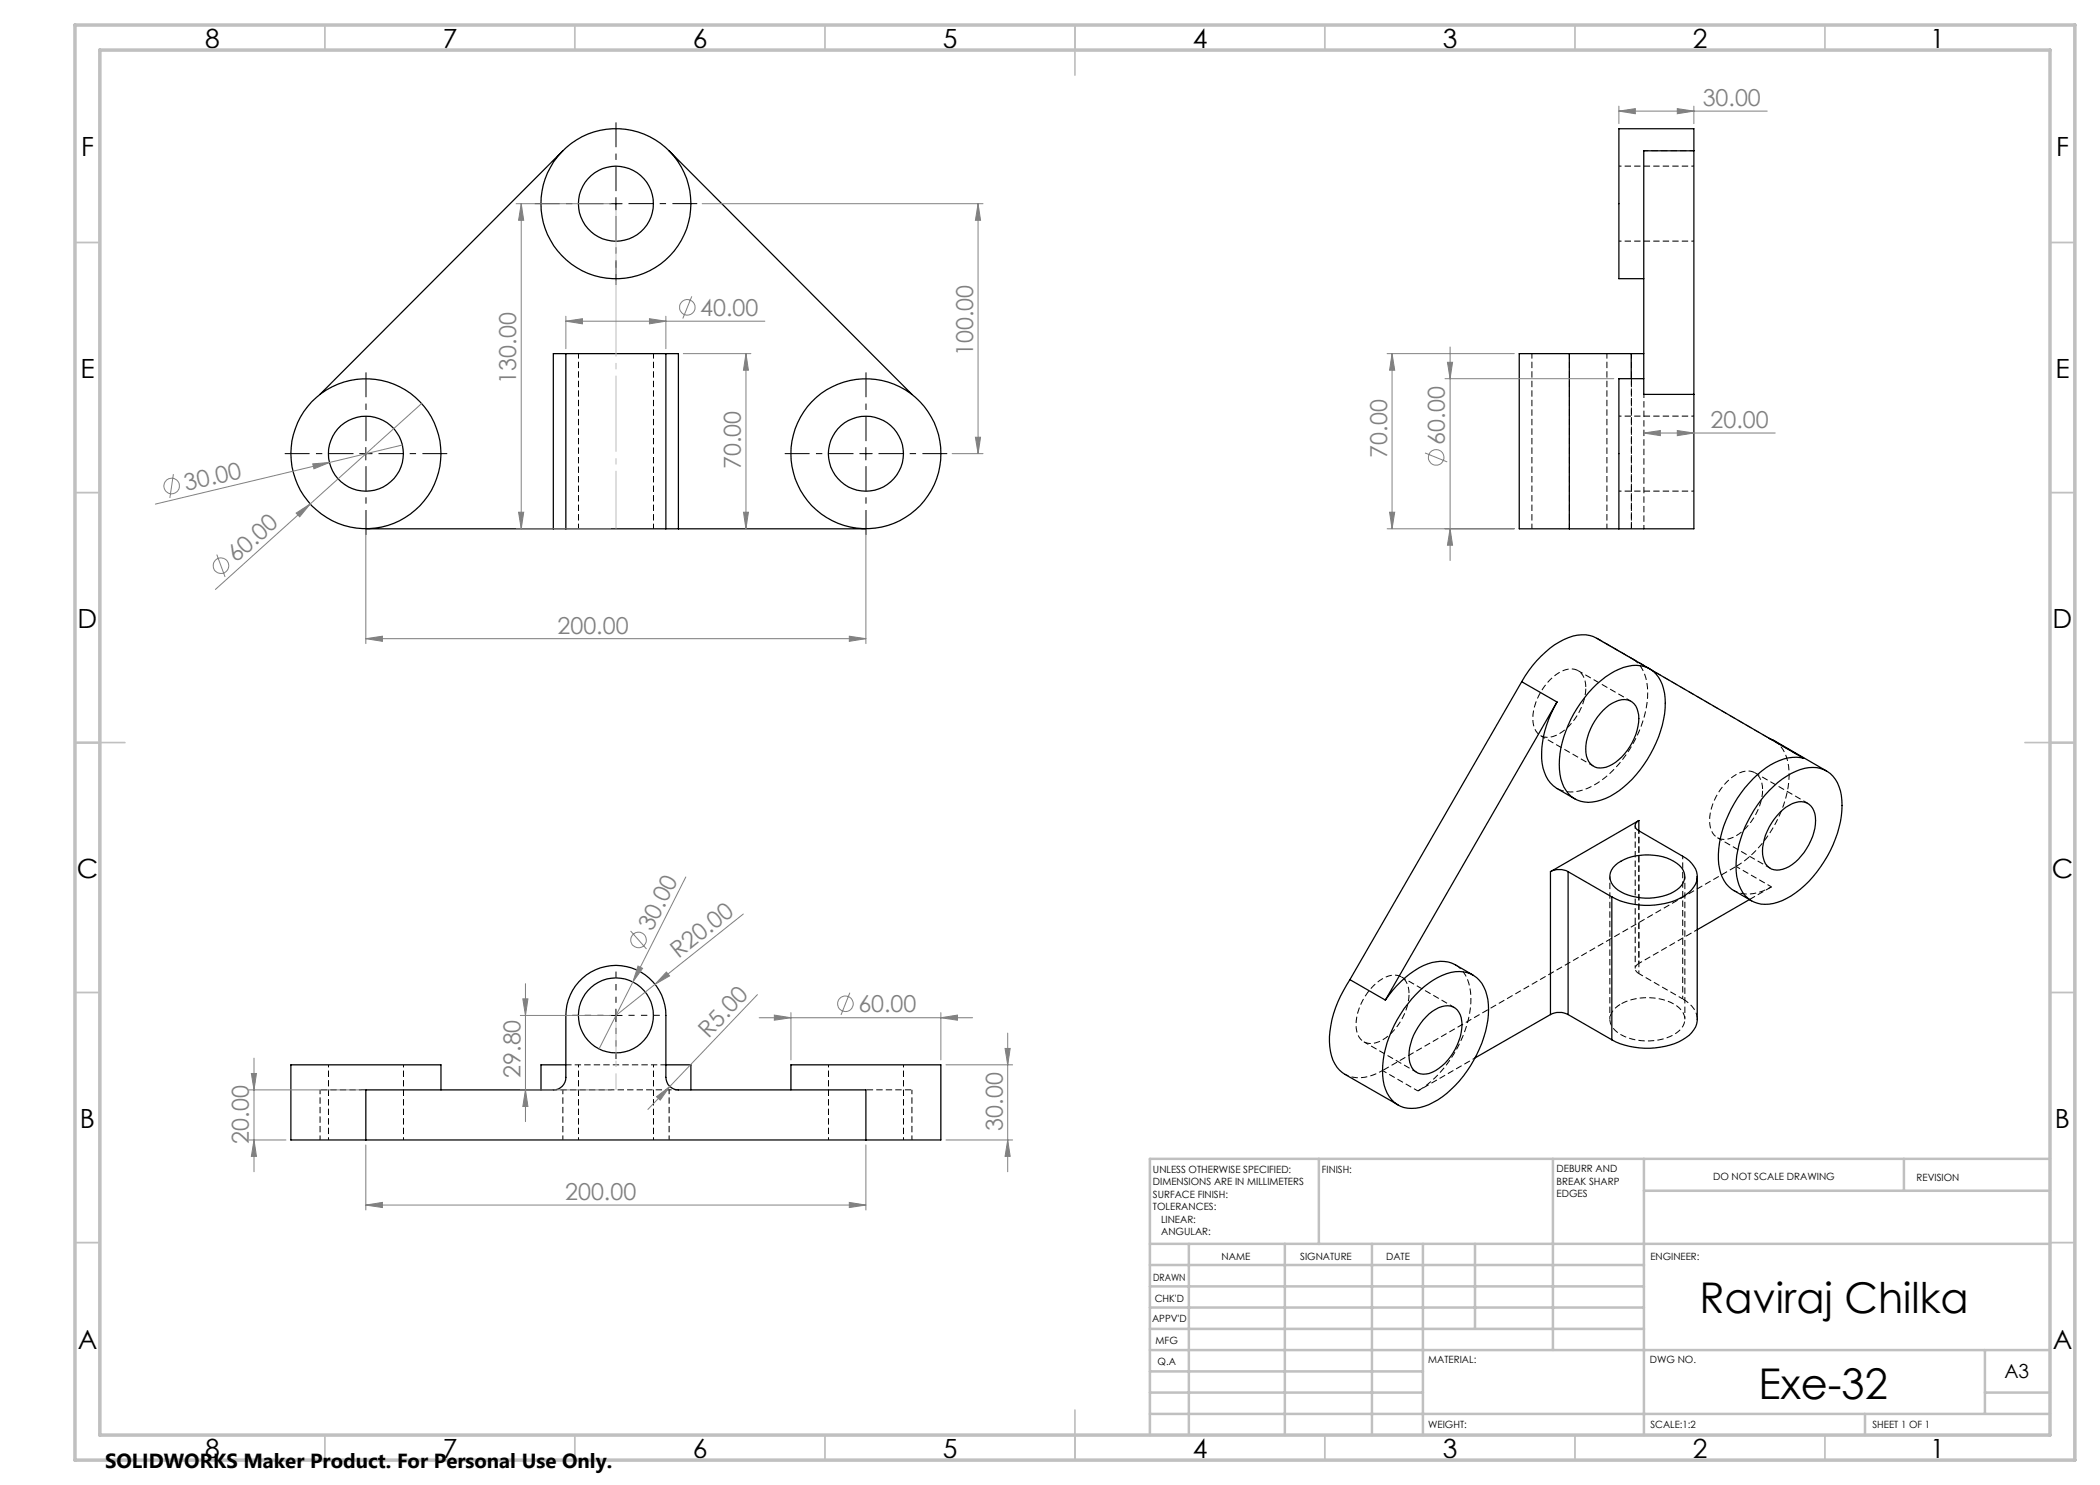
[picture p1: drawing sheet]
<svg xmlns="http://www.w3.org/2000/svg" width="420mm" height="297mm" viewBox="0 0 420 297" stroke-linecap="round" stroke-linejoin="round" font-family="sans-serif">
<path d="M115.7 70.7v35M306.4 70.7v35M313.9 70.7v35M326.3 70.7v35M130.7 105.7v-35M321.4 105.7v-35M330.3 134l-3.9-2.3M327.8 194.7l8.7 5.1M327.8 192.7a1.08 1.08 0 0 0-.8 1 1.08 1.08 0 0 0 .8 1" fill="none" stroke="#000" stroke-width=".2" stroke-dasharray="1.3 .6" stroke-dashoffset=".3" stroke-linecap="butt"/>
<g fill="none" stroke="#000" stroke-width=".25">
<path d="M112.6 30.2l-48.6 48.7M133.8 30.2l48.6 48.7M338.8 30.2v-4.5h-15v30h5M338.8 30.2h-10v48.7h10M338.8 30.2v48.7M113.2 70.7h20M113.2 70.7h-2.5v35.1M113.2 70.7v35.1M133.2 70.7h2.5v35.1M133.2 70.7v35.1M313.9 70.7h-10.1v35.1h10.1M313.9 70.7v35.1"/>
<path d="M313.9 70.7h12.3M326.2 70.7h2.6M326.2 70.7v5M328.8 75.7h-5v30.1M338.8 78.9v26.9h-24.9M73.2 105.8h37.5M110.7 105.8h2.5M113.2 105.8h20M133.2 105.8h2.5M135.7 105.8h37.5M304.3 136.3l7.1 4.1M304.3 136.3l-34.3 59.6"/>
<path d="M318.5 137.7a14.6 14.6 0 0 1 7.9-4.6 5.6 5.6 0 0 1 6.3 4.7 17.4 17.4 0 0 1-2 11.9 20.8 20.8 0 0 1-9.6 10 6.5 6.5 0 0 1-6.9-.5 8.6 8.6 0 0 1-2.3-7.4 23.9 23.9 0 0 1 6.6-14.1zM330 133.8l-10.6-6.1a7 7 0 0 0-6.6 .2 20.7 20.7 0 0 0-8.5 8.4M330.3 134l30.5 17.7a9.7 9.7 0 0 0-8.5 2.5 23.6 23.6 0 0 0-8.6 17.7 7.3 7.3 0 0 0 3.1 6.2l3.5 2.1M311.4 140.4a19.1 19.1 0 0 0-2.8 13.2 6.3 6.3 0 0 0 2.8 4.1l3.6 2.1M311.4 140.4l-34.3 59.6M320.6 142.1a5.9 5.9 0 0 1 4.9-2.1 3.1 3.1 0 0 1 2.2 3 11.3 11.3 0 0 1-5.9 10.2 3 3 0 0 1-4.6-2.7 11.2 11.2 0 0 1 3.4-8.4zM353.8 147.7l.9 .4 10.6 6.1M353.8 158.1a13 13 0 0 1 8.8-4.6 5.6 5.6 0 0 1 5.5 4.7 18.8 18.8 0 0 1-2.6 13 19.6 19.6 0 0 1-9.9 9.2 5.8 5.8 0 0 1-8-4.2 17.5 17.5 0 0 1 2-12l1.9-3.2zM310.1 174.3a3.9 3.9 0 0 1 3.5 0M310.1 174.3v28.6M313.6 174.3l8.8 5.1M313.6 174.3v28.6"/>
<path d="M322.4 179.4v28.6M323 173.1a10.9 10.9 0 0 1 10.3-1.5 4.8 4.8 0 0 1 3.6 3.4 3.9 3.9 0 0 1-2.8 3.7 11.2 11.2 0 0 1-11.1-1.2 2.88 2.88 0 0 1 0-4.4zM327.8 164.1a1.08 1.08 0 0 0-.8 1 1.08 1.08 0 0 0 .8 1.1M327.8 166.2l8.7 5a4.7 4.7 0 0 1 2.8 5 6.8 6.8 0 0 1-4.4 4 15.9 15.9 0 0 1-12.5-.8M327.8 164.1l-17.7 10.2M327.8 164.1v2.1M339.4 175.3v28.6a5 5 0 0 1-2.9 4.1 15.5 15.5 0 0 1-14.1 0M349.9 179.9l-10.5 6M355.9 162.6a5.7 5.7 0 0 1 4.9-2.2 3.4 3.4 0 0 1 2.3 3.7 11.6 11.6 0 0 1-5.9 9.5 3 3 0 0 1-4.7-2.6 11.1 11.1 0 0 1 3.4-8.4zM270 195.9a21.3 21.3 0 0 0-4 13.5 6.8 6.8 0 0 0 3 5.5l10.6 6.1M270 195.9l7.1 4.1M283.1 198.9a13 13 0 0 1 8.8-4.6 5.6 5.6 0 0 1 5.5 4.7 17.4 17.4 0 0 1-2.1 11.9 21.2 21.2 0 0 1-9.5 10 6.6 6.6 0 0 1-7-.5 8 8 0 0 1-2.3-6.3 23.5 23.5 0 0 1 6.6-15.2z"/>
<path d="M294.6 195l-3.5-2a6.9 6.9 0 0 0-6.5 .1 19.7 19.7 0 0 0-7.5 6.9M88.2 218v-5h-30v15h15M113.2 213h-5v5M133.2 213h5v5M158.2 218v-5h30v15h-15M285.2 203.4a5.6 5.6 0 0 1 4.9-2.2 3.5 3.5 0 0 1 2.3 3.7 11.2 11.2 0 0 1-6.6 9.8 3 3 0 0 1-4-2.9 11.1 11.1 0 0 1 3.4-8.4zM310.1 202.9a3.9 3.9 0 0 1 3.5 0M310.1 202.9l-15.1 8.7M313.6 202.9l8.8 5.1M73.2 228v-10h37.5a2.47 2.47 0 0 0 2.5-2.5v-12.4a10 10 0 0 1 10-10 10 10 0 0 1 10 10v12.4a2.53 2.53 0 0 0 2.5 2.5h37.5v10M73.2 228h100"/>
<circle cx="123.2" cy="40.7" r="7.5"/>
<circle cx="123.2" cy="40.7" r="15"/>
<circle cx="73.2" cy="90.7" r="7.5"/>
<circle cx="73.2" cy="90.7" r="15"/>
<circle cx="173.2" cy="90.7" r="15"/>
<circle cx="173.2" cy="90.7" r="7.5"/>
<circle cx="123.2" cy="203.1" r="7.5"/>
</g>
<path d="M326.3 105.7v-30M336.5 199.8a4.9 4.9 0 0 1 3 4.1M64 218h9.2M173.2 218h9.2" fill="none" stroke="#000" stroke-width=".2" stroke-dasharray="1.3 .6" stroke-dashoffset="-.1" stroke-linecap="butt"/>
<path d="M328.8 30.1h10M326.4 131.7l-7-4.1M353.7 147.6l7.1 4.1M354.3 177.4l-7.1-4.1M64 218v10M112.6 218v10M133.8 218v10M283.6 218.2l-7.1-4.1M182.4 228v-10" fill="none" stroke="#000" stroke-width=".2" stroke-dasharray="1.3 .6" stroke-dashoffset=".4" stroke-linecap="butt"/>
<path d="M328.8 105.7v-26.8M354.3 177.4a7.8 7.8 0 0 1-7.3 .8l-.2-.1M327.8 192.7l11.7-6.8M110.7 218h25M269 214.9a6.8 6.8 0 0 0 6.6-.3l.9-.5" fill="none" stroke="#000" stroke-width=".2" stroke-dasharray="1.3 .6" stroke-dashoffset=".5" stroke-linecap="butt"/>
<path d="M308.1 147.1l10.6 6.1M326.2 140.3l-10.6-6.2M343.5 167.5l10.6 6.2M361.6 160.7l-10.6-6.2M113.2 213h20M272.8 208.4l10.6 6.1M290.9 201.5l-10.6-6.1" fill="none" stroke="#000" stroke-width=".2" stroke-dasharray="1.3 .6" stroke-dashoffset=".2" stroke-linecap="butt"/>
<path d="M338.8 33.2h-15M323.8 48.2h15M323.8 98.2h15M338.8 83.2h-15M65.7 213v15M115.7 213v15M165.7 213v15M80.7 228v-15M130.7 228v-15M180.7 228v-15" fill="none" stroke="#000" stroke-width=".2" stroke-dasharray="1.3 .6" stroke-dashoffset=".8" stroke-linecap="butt"/>
<path d="M353.8 147.6h-.1M347.2 173.3a23.3 23.3 0 0 0 10.6-19.1 7.3 7.3 0 0 0-3.1-6.1M349.9 179.9l4.4-2.5M291.1 193a7.2 7.2 0 0 1 3.1 6.4 23.3 23.3 0 0 1-10.6 18.8" fill="none" stroke="#000" stroke-width=".2" stroke-dasharray="1.3 .6" stroke-linecap="butt"/>
<path d="M317.2 137.6a3.3 3.3 0 0 0-2.9-3.8 8 8 0 0 0-6 4.3 9.1 9.1 0 0 0-1.4 7.6 2.93 2.93 0 0 0 4.3 1.4 11.5 11.5 0 0 0 6-9.5M326.4 131.7a7 7 0 0 1 3.1 5.7 22.7 22.7 0 0 1-6.6 16.4 13 13 0 0 1-8.8 4.6 5.4 5.4 0 0 1-2.7-.7M352.5 158a3.3 3.3 0 0 0-2.8-3.8 8 8 0 0 0-6 4.3 9.1 9.1 0 0 0-1.4 7.6 2.93 2.93 0 0 0 4.3 1.4 11.5 11.5 0 0 0 5.9-9.5M353.7 147.6l-34.3-20M281.8 198.8a3.3 3.3 0 0 0-2.8-3.8 8 8 0 0 0-6 4.3 9.1 9.1 0 0 0-1.4 7.6 2.93 2.93 0 0 0 4.3 1.4 11.5 11.5 0 0 0 5.9-9.5M276.5 214.1l70.7-40.8M324.2 200.8a11.5 11.5 0 0 1 11.2 .4 3 3 0 0 1 0 5.3 11.3 11.3 0 0 1-11.8 0 3 3 0 0 1 0-5.3l.6-.4" fill="none" stroke="#000" stroke-width=".2" stroke-dasharray="1.3 .6" stroke-dashoffset="-.2" stroke-linecap="butt"/>
<path d="M327.8 166.1v26.6M283.6 218.2l11.4-6.6" fill="none" stroke="#000" stroke-width=".2" stroke-dasharray="1.3 .6" stroke-dashoffset=".7" stroke-linecap="butt"/>
<path d="M322 175.3v28.6M327 165.1v28.6M336.5 171.2v28.6M327.8 194.7v-28.6M337 203.9v-28.6" fill="none" stroke="#000" stroke-width=".2" stroke-dasharray="1.3 .6" stroke-dashoffset=".6" stroke-linecap="butt"/>
<g fill="none" stroke="#808080" stroke-width=".2">
<path d="M323.8 22.2l3.3-.5v1.1zM323.8 21.2v3.5M323.8 22.2h29.6M335.5 21.7l3.3 .5-3.3 .6zM338.8 21.2v3.5M103.2 40.7h19M104.2 40.7l.5 3.4h-1zM104.2 40.7v65.1M138.4 59.3l-1.8 4.4M140.4 40.7h56.2M195.6 40.7l.5 3.4h-1zM195.6 40.7v50"/>
<path d="M113.2 64.2l3.3-.5v1.1zM113.2 63.2v6.5M113.2 64.2h39.8M129.9 63.7l3.3 .5-3.3 .6zM133.2 63.2v6.5M136.7 70.7h13.5M149.2 70.7l.5 3.3h-1zM149.2 70.7v35.1M277.4 70.7h25.5M278.4 70.7l.5 3.3h-1zM278.4 70.7v35.1M289 75.7h33.8"/>
<path d="M289.5 72.5h1l-.5 3.2zM290 69.4v42.7M34.7 94.8l-.7 4.8M62.5 92.8l3.4-.3-3.1 1.3zM65.9 92.5l-34.8 8.3M80.5 89l-14.6 3.5M84.3 80.7l-41.2 37.2M190.4 90.7h6.2M195.1 87.5h1l-.5 3.2zM285 90.6l4.5 1.8M328.8 86.6l3.3-.5v1zM328.8 86.6h26.2"/>
<path d="M335.5 86.1l3.3 .5-3.3 .5zM43.4 110.9l1.6 4.5M59.2 102.6l2.9-1.8-2.2 2.6zM73.2 106.7v22M103.2 105.8h19M103.7 102.4h1l-.5 3.4zM148.7 102.4h1l-.5 3.4zM173.2 106.7v22M277.4 105.8h25.5M277.9 102.4h1l-.5 3.4zM290 105.8l.5 3.2h-1zM73.2 127.7l3.3-.5v1.1z"/>
<path d="M73.2 127.7h100M169.9 127.2l3.3 .5-3.3 .6zM137.2 175.4l-10.6 21M104.6 199.8h1l-.5 3.3zM105.1 196.7v27.6M126.1 186.2l3.2 3.6M126.6 196.4l-6.8 13.4M127.6 193.2l.9 .5-1.9 2.7zM133.3 194.4l.6 .8-2.9 1.6zM148.7 182.8l-25.5 20.3M151.5 198.9l-21.9 23M170 198.5l-1.8 4.5"/>
<path d="M49.8 218h22.4M50.3 214.7h1l-.5 3.3zM50.8 211.6v22.7M104.1 218h18.1M104.1 203.1h18.1M105.1 218l.5 3.3h-1zM131.3 219.4l2.6-2.1-1.9 2.7zM151.8 203.5h42.7M154.9 203l3.3 .5-3.3 .5zM158.2 202.5v9.5M188.2 203.5l3.3-.5v1zM188.2 202.5v9.5"/>
<path d="M189.2 213h13.3M201 209.7h1l-.5 3.3zM201.5 206.6v27.7M49.8 228h7.4M50.8 228l.5 3.3h-1zM73.2 229v13M173.2 229v13M189.2 228h13.3M201.5 228l.5 3.3h-1zM73.2 241l3.3-.5v1zM73.2 241h100M169.9 240.5l3.3 .5-3.3 .5z"/>
<circle cx="137.5" cy="61.5" r="1.55"/>
<circle cx="34.3" cy="97.2" r="1.56"/>
<circle cx="287.2" cy="91.5" r="1.55"/>
<circle cx="44.2" cy="113.1" r="1.56"/>
<circle cx="127.7" cy="188" r="1.55"/>
<circle cx="169.1" cy="200.8" r="1.55"/>
</g>
<path d="M120.7 203.1h-6.3M123.2 200.6v-6.3M123.2 205.6v6.2M125.7 203.1h6.2" fill="none" stroke="#000" stroke-width=".2" stroke-dasharray="15.2 1.3 1.3 1.3" stroke-dashoffset="14" stroke-linecap="butt"/>
<path d="M123.2 38.2v-13.7M120.7 40.7h-13.8M123.2 43.2v13.8M125.7 40.7h13.7M70.7 90.7h-13.8M73.2 88.2v-13.7M73.2 93.2v13.8M75.7 90.7h13.7M170.7 90.7h-13.8M173.2 88.2v-13.7M173.2 93.2v13.8M175.7 90.7h13.7" fill="none" stroke="#000" stroke-width=".2" stroke-dasharray="15.2 1.3 1.3 1.3" stroke-dashoffset="10.3" stroke-linecap="butt"/>
<path d="M123.2 203.1v14.9" fill="none" stroke="#c0c0c0" stroke-width=".2" stroke-dasharray="15.2 1.3 1.3 1.3" stroke-dashoffset="7.4" stroke-linecap="butt"/>
<path d="M123.2 40.7v65" fill="none" stroke="#c0c0c0" stroke-width=".2" stroke-dasharray="15.2 1.3 1.3 1.3" stroke-dashoffset="3.7" stroke-linecap="butt"/>
<path d="M123.2 39.5v2.5M121.9 40.7h2.5M71.9 90.7h2.5M73.2 89.5v2.5M171.9 90.7h2.5M173.2 89.5v2.5M121.9 203.1h2.5M123.2 201.8v2.5" fill="none" stroke="#000" stroke-width=".2"/>
<g fill="none" stroke="#c0c0c0" stroke-width=".35">
<path d="M65 5v5M115 5v5M165 5v5M215 5v10M265 5v5M315 5v5M365 5v5M15 48.5h5M410 48.5h5M15 98.5h5M410 98.5h5M15 148.5h10"/>
<path d="M405 148.5h10M15 198.5h5M410 198.5h5M15 248.5h5M410 248.5h5M65 287v5M115 287v5M165 287v5M215 282v10M265 287v5M315 287v5M365 287v5"/>
</g>
<g fill="none" stroke="#c0c0c0" stroke-width=".5">
<path d="M263.8 231.8v17M310.6 231.8v38.2M328.8 231.8v55.2M328.8 238.2h81.2M380.8 231.8v6.4M410 231.8h-180v55.2M230 248.8h180M230 257.3h98.8M230 253h98.8M237.8 248.8v38.2M257 248.8v38.2M274.4 248.8v38.2"/>
<path d="M284.6 248.8v38.2M295 248.8v17M230 265.8h98.8M230 261.5h98.8M230 278.5h54.6M230 274.3h54.6M230 270h180M397 278.5h13M397 270v12.8M230 282.8h180M373 282.8v4.2"/>
</g>
<path d="M15 5h400v287h-400zM20 10h390v277h-390z" fill="none" stroke="#c0c0c0" stroke-width=".7"/>
<g fill="#808080">
<path d="M62.5 92.8l3.4-.3-3.1 1.3z"/>
<path d="M133.3 194.4l.6 .8-2.9 1.6z"/>
<path d="M59.2 102.6l2.9-1.8-2.2 2.6z"/>
<path d="M131.3 219.4l2.6-2.1-1.9 2.7z"/>
<path d="M127.6 193.2l.9 .5-1.9 2.7z"/>
<path d="M188.2 203.5l3.3-.5v1zM154.9 203l3.3 .5-3.3 .5zM335.5 86.1l3.3 .5-3.3 .5zM328.8 86.6l3.3-.5v1zM335.5 21.7l3.3 .5-3.3 .6zM323.8 22.2l3.3-.5v1.1z"/>
<path d="M113.2 64.2l3.3-.5v1.1zM129.9 63.7l3.3 .5-3.3 .6z"/>
<path d="M73.2 241l3.3-.5v1zM169.9 240.5l3.3 .5-3.3 .5z"/>
<path d="M201.5 228l.5 3.3h-1zM201 209.7h1l-.5 3.3z"/>
<path d="M149.2 70.7l.5 3.3h-1zM148.7 102.4h1l-.5 3.4zM195.6 40.7l.5 3.4h-1zM195.1 87.5h1l-.5 3.2zM50.3 214.7h1l-.5 3.3zM50.8 228l.5 3.3h-1zM278.4 70.7l.5 3.3h-1zM277.9 102.4h1l-.5 3.4zM289.5 72.5h1l-.5 3.2zM290 105.8l.5 3.2h-1z"/>
<path d="M73.2 127.7l3.3-.5v1.1zM169.9 127.2l3.3 .5-3.3 .6z"/>
<path d="M104.6 199.8h1l-.5 3.3zM105.1 218l.5 3.3h-1z"/>
<path d="M104.2 40.7l.5 3.4h-1zM103.7 102.4h1l-.5 3.4z"/>
</g>
<g font-size="8.5">
<text x="339.9" y="262.6">Raviraj Chilka</text>
<text x="351.7" y="279.7">Exe-32</text>
</g>
<g font-size="5.3">
<text x="41" y="9.5">8</text>
<text x="88.5" y="9.5">7</text>
<text x="138.5" y="9.5">6</text>
<text x="188.5" y="9.5">5</text>
<text x="238.5" y="9.5">4</text>
<text x="288.5" y="9.5">3</text>
<text x="338.5" y="9.5">2</text>
<text x="386" y="9.5">1</text>
<text x="16.2" y="31.2">F</text>
<text x="411.2" y="31.2">F</text>
<text x="16.1" y="75.5">E</text>
<text x="411.1" y="75.5">E</text>
<text x="15.5" y="125.5">D</text>
<text x="410.5" y="125.5">D</text>
<text x="15.4" y="175.5">C</text>
<text x="410.4" y="175.5">C</text>
<text x="16" y="225.5">B</text>
<text x="411" y="225.5">B</text>
<text x="15.5" y="269.7">A</text>
<text x="410.5" y="269.7">A</text>
<text x="41" y="291.5">8</text>
<text x="88.5" y="291.5">7</text>
<text x="138.5" y="291.5">6</text>
<text x="188.5" y="291.5">5</text>
<text x="238.5" y="291.5">4</text>
<text x="288.5" y="291.5">3</text>
<text x="338.5" y="291.5">2</text>
<text x="386" y="291.5">1</text>
</g>
<g font-size="4.7" fill="#808080">
<text x="340.5" y="21.2">30.00</text>
<text x="140" y="63.2">40.00</text>
<text x="194.6" y="71.2" transform="rotate(-90 194.6 71.2)">100.00</text>
<text x="103.2" y="76.7" transform="rotate(-90 103.2 76.7)">130.00</text>
<text x="289" y="88.9" transform="rotate(-90 289 88.9)">60.00</text>
<text x="342.1" y="85.6">20.00</text>
<text x="148.2" y="93.8" transform="rotate(-90 148.2 93.8)">70.00</text>
<text x="277.4" y="91.5" transform="rotate(-90 277.4 91.5)">70.00</text>
<text x="37.2" y="98.3" transform="rotate(-13 37.2 98.3)">30.00</text>
<text x="47.3" y="112.7" transform="rotate(-42 47.3 112.7)">60.00</text>
<text x="111.5" y="126.7">200.00</text>
<text x="130.4" y="186.5" transform="rotate(-63 130.4 186.5)">30.00</text>
<text x="135.7" y="191.8" transform="rotate(-39 135.7 191.8)">R20.00</text>
<text x="171.7" y="202.5">60.00</text>
<text x="141.7" y="207.8" transform="rotate(-46 141.7 207.8)">R5.00</text>
<text x="104.1" y="215.6" transform="rotate(-90 104.1 215.6)">29.80</text>
<text x="200.5" y="226.1" transform="rotate(-90 200.5 226.1)">30.00</text>
<text x="49.8" y="228.7" transform="rotate(-90 49.8 228.7)">20.00</text>
<text x="113" y="240">200.00</text>
</g>
<text font-size="4.1" x="21" y="293.7">SOLIDWORKS Maker Product. For Personal Use Only.</text>
<text font-size="3.9" x="400.9" y="275.5">A3</text>
<g font-size="2">
<text x="230.6" y="234.6">UNLESS OTHERWISE SPECIFIED:</text>
<text x="230.6" y="237.1">DIMENSIONS ARE IN MILLIMETERS</text>
<text x="230.6" y="239.6">SURFACE FINISH:</text>
<text x="264.4" y="234.6">FINISH:</text>
<text x="311.3" y="234.5">DEBURR AND</text>
<text x="311.3" y="237">BREAK SHARP</text>
<text x="311.3" y="239.5">EDGES</text>
<text x="342.6" y="236">DO NOT SCALE DRAWING</text>
<text x="383.3" y="236.2">REVISION</text>
<text x="230.6" y="242.1">TOLERANCES:</text>
<text x="232.2" y="244.6">LINEAR:</text>
<text x="232.2" y="247.1">ANGULAR:</text>
<text x="244.3" y="252">NAME</text>
<text x="260" y="251.9">SIGNATURE</text>
<text x="277.2" y="251.9">DATE</text>
<text x="330.1" y="251.9">ENGINEER:</text>
<text x="230.6" y="256.1">DRAWN</text>
<text x="230.9" y="260.3">CHK'D</text>
<text x="230.4" y="264.4">APPV'D</text>
<text x="231.1" y="268.8">MFG</text>
<text x="231.5" y="273">Q.A</text>
<text x="285.6" y="272.5">MATERIAL:</text>
<text x="330" y="272.5">DWG NO.</text>
<text x="285.6" y="285.5">WEIGHT:</text>
<text x="330.1" y="285.6">SCALE:1:2</text>
<text x="374.5" y="285.6">SHEET 1 OF 1</text>
</g>
</svg>
